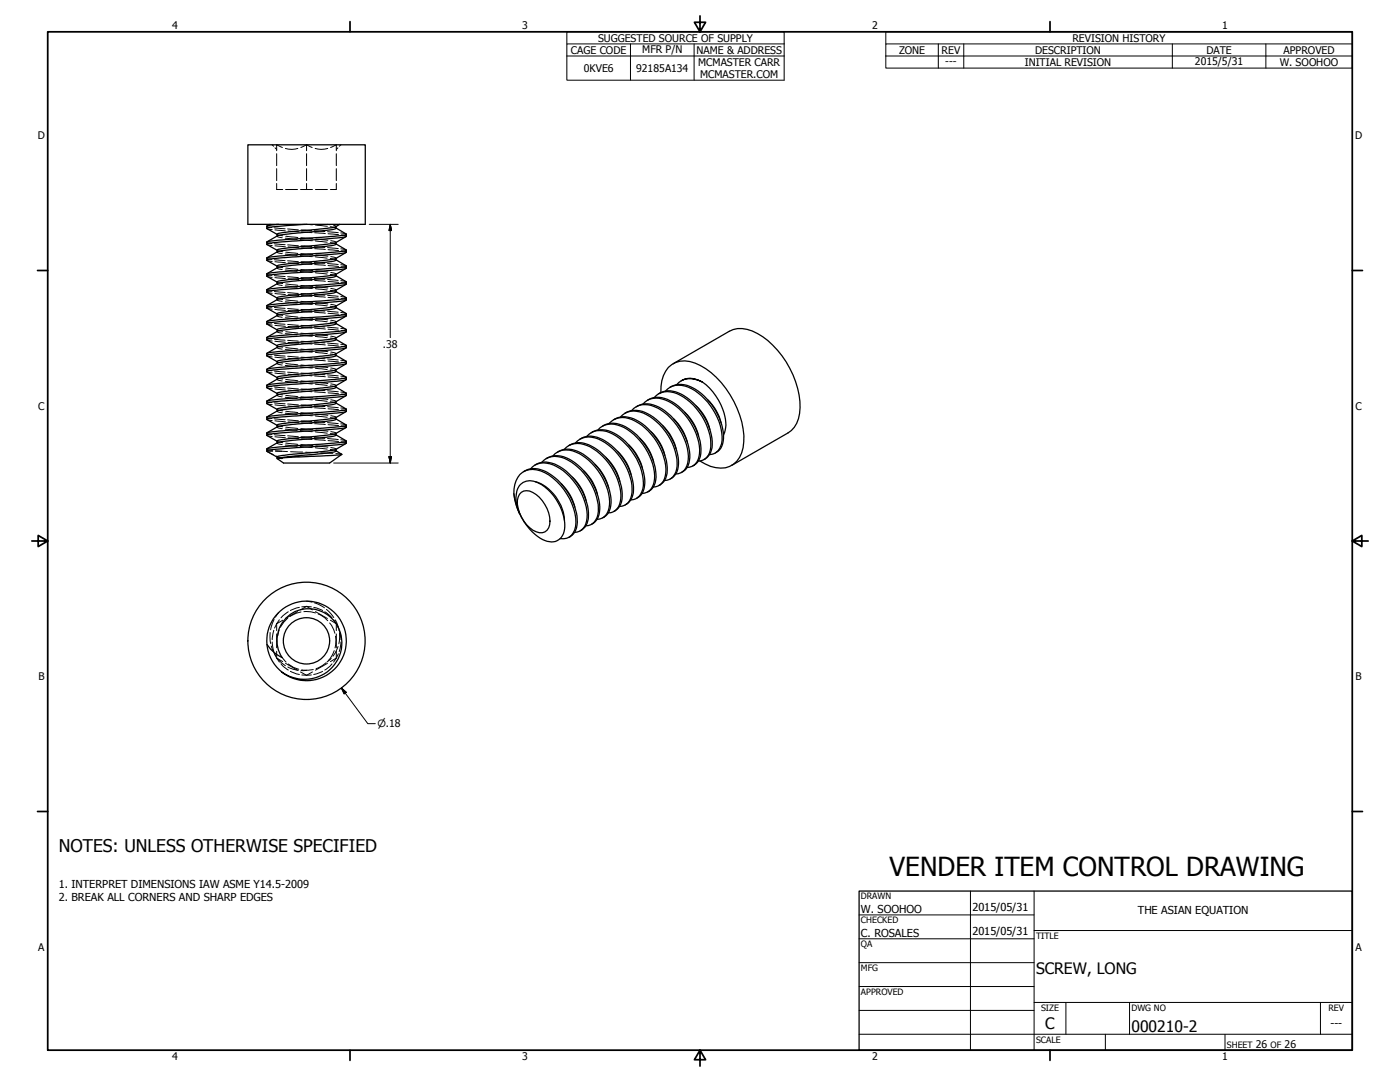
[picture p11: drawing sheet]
<svg xmlns="http://www.w3.org/2000/svg" width="559mm" height="432mm" viewBox="0 0 559 432" stroke-linecap="round" stroke-linejoin="round" font-family="sans-serif">
<!-- layer: Visible (ANSI) -->
<g fill="none" stroke="#000" stroke-width=".51">
<path d="M98.9 57.8h46.9v31.7h-46.9zM107.8 89.5l-1.2 .7M110.6 93.5v.7M111.3 89.5l-4.7 .7-.1 .9M122.4 89.5l-11.9 .9-3.9 .6v.2l4 2.3M134.1 97.3l4.1 2.5a84 84 0 0 1-16.5 1.7l-13.2 1-1.9 .4-.1 .9M134.1 91l4.1 2.5a84 84 0 0 1-16.5 1.6l-13.2 1-1.9 .4-.1 1M134.1 96.7l-.1 .8-1.7 .5-21 2.3-4.7 2.6M134.1 90.4l-.1 .8-1.7 .5-21 2.2-4.7 2.6M135.6 89.5l-1.6 1-1.5 .4-7.8 .8a71.6 71.6 0 0 0-14.1 1.7v.1M138.1 94.4l-4.7 2.6-8.7 1a71.6 71.6 0 0 0-14.1 1.8v.7M138.2 99.8v.8a140 140 0 0 1-21.4 2l-7.6 .6-2.6 .5v.2l4 2.3"/>
<path d="M138.2 93.5v.8a140 140 0 0 1-21.4 1.9l-7.6 .6-2.6 .5v.3l4 2.3M110.6 112.5v.7M134.1 116.4l4.1 2.5a84 84 0 0 1-16.5 1.6l-13.2 1-1.9 .4-.1 1M134.1 110l4.1 2.5a84 84 0 0 1-16.5 1.7l-13.2 1-1.9 .4-.1 .9M134.1 103.7l4.1 2.5a84 84 0 0 1-16.5 1.6l-13.2 1-1.9 .4-.1 1M134.1 115.8l-.1 .8-1.7 .5-21 2.2-4.7 2.6M134.1 109.4l-.1 .8-1.7 .5-21 2.3-4.7 2.6M134.1 103.1l-.1 .8-1.7 .5-21 2.2-4.7 2.6M138.1 119.8l-4.7 2.6-8.7 1a71.6 71.6 0 0 0-14.1 1.8v.7M138.1 113.5l-4.7 2.6-8.7 1a71.6 71.6 0 0 0-14.1 1.7v.8M138.1 107.1l-4.7 2.6-8.7 1a71.6 71.6 0 0 0-14.1 1.8M138.1 100.8l-4.7 2.6-8.7 1a71.6 71.6 0 0 0-14.1 1.7v.8"/>
<path d="M138.2 118.9v.8a140 140 0 0 1-21.4 1.9l-7.6 .6-2.6 .5v.3l4 2.3M138.2 112.5v.8a140 140 0 0 1-21.4 2l-7.6 .6-2.6 .5v.2l4 2.3M138.2 106.2v.8a140 140 0 0 1-21.4 1.9l-7.6 .6-2.6 .5v.3l4 2.3M110.6 131.6v.7M134.1 135.4l4.1 2.5a84 84 0 0 1-16.5 1.7l-13.2 1-1.9 .4-.1 .9M134.1 129.1l4.1 2.5a84 84 0 0 1-16.5 1.6l-13.2 1-1.9 .4-.1 1M134.1 122.7l4.1 2.5a84 84 0 0 1-16.5 1.7l-13.2 1-1.9 .4-.1 .9M134.1 134.8l-.1 .8-1.7 .5-21 2.3-4.7 2.6M134.1 128.5l-.1 .8-1.7 .5-21 2.2-4.7 2.6M134.1 122.1l-.1 .8-1.7 .5-21 2.3-4.7 2.6M138.1 138.9l-4.7 2.6-8.7 1a71.6 71.6 0 0 0-14.1 1.7v.1M138.1 132.5l-4.7 2.6-8.7 1a71.6 71.6 0 0 0-14.1 1.8v.7"/>
<path d="M138.1 126.2l-4.7 2.6-8.7 1a71.6 71.6 0 0 0-14.1 1.7v.1M138.2 137.9v.8a140 140 0 0 1-21.4 2l-7.6 .6-2.6 .5v.2l4 2.3M138.2 131.6v.8a140 140 0 0 1-21.4 1.9l-7.6 .6-2.6 .5v.3l4 2.3M138.2 125.2v.8a140 140 0 0 1-21.4 2l-7.6 .6-2.6 .5v.2l4 2.3M110.6 144.3v.7M134.1 154.5l4.1 2.5a84 84 0 0 1-16.5 1.6l-13.2 1-1.9 .4-.1 1M134.1 148.1l4.1 2.5a84 84 0 0 1-16.5 1.7l-13.2 1-1.9 .4-.1 .9M134.1 141.8l4.1 2.5a84 84 0 0 1-16.5 1.6l-13.2 1-1.9 .4-.1 1M134.1 153.9l-.1 .8-1.7 .5-21 2.2-4.7 2.6M134.1 147.5l-.1 .8-1.7 .5-21 2.3-4.7 2.6M134.1 141.2l-.1 .8-1.7 .5-21 2.2-4.7 2.6M138.1 157.9l-4.7 2.6-8.7 1a71.6 71.6 0 0 0-14.1 1.8"/>
<path d="M138.1 151.6l-4.7 2.6-8.7 1a71.6 71.6 0 0 0-14.1 1.7v.8M138.1 145.2l-4.7 2.6-8.7 1a71.6 71.6 0 0 0-14.1 1.8v.7M138.2 157v.8a140 140 0 0 1-21.4 1.9l-7.6 .6-2.6 .5v.3l4 2.3M138.2 150.6v.8a140 140 0 0 1-21.4 2l-7.6 .6-2.6 .5v.2l4 2.3M138.2 144.3v.8a140 140 0 0 1-21.4 1.9l-7.6 .6-2.6 .5v.3l4 2.3M258.4 159.8a9.1 9.1 0 0 1 10.3 .8 23.9 23.9 0 0 1 11 20.5l-.5 2-.9 1.5-1.8 1.4M261.1 158.7a7.8 7.8 0 0 1 10.4-1 24 24 0 0 1 12.2 20.6 5.5 5.5 0 0 1-5 5.7M262.9 157.2a9 9 0 0 1 10.2 .8 24.2 24.2 0 0 1 11.1 20.6l-.9 2.7-1.1 1.3-1.2 .8M263.8 156.7a12.6 12.6 0 0 1 4.4-11.2 10.6 10.6 0 0 1 11.3 .4 35.9 35.9 0 0 1 17.4 30.4 10.2 10.2 0 0 1-7.3 10.4 14.2 14.2 0 0 1-10.3-2.7M265.6 156.1a7.8 7.8 0 0 1 10.4-1 24.6 24.6 0 0 1 12.2 20.6 5.5 5.5 0 0 1-5 5.7M267.4 154.6a9.4 9.4 0 0 1 10.2 .8 24.6 24.6 0 0 1 11.2 19.4 6.1 6.1 0 0 1-3.3 6M268.7 145.2l22.4-13a11.4 11.4 0 0 1 11.2 .9 35.8 35.8 0 0 1 17 29.6 11.2 11.2 0 0 1-4.8 10.1l-22.5 12.9"/>
<path d="M271.8 152l.6-.3a7.6 7.6 0 0 1 8 .8 7.9 7.9 0 0 0-10.3 1M280.4 152.5a22 22 0 0 1 9.2 18.3l-.8 2.7M282.4 159.4a19.3 19.3 0 0 1 5.4 9.4M110.6 163.3v.7M134.1 173.5l4.1 2.5a84 84 0 0 1-16.5 1.7l-13.2 1-1.9 .4-.1 .9M134.1 167.2l4.1 2.5a84 84 0 0 1-16.5 1.6l-13.2 1-1.9 .4-.1 1M134.1 160.8l4.1 2.5a84 84 0 0 1-16.5 1.7l-13.2 1-1.9 .4-.1 .9M134.1 179.3v.7a79.9 79.9 0 0 1-15 1.9l-8.3 1.1 5.2-.5 17.1-.8 3.3-.4M134.1 172.9l-.1 .8-1.7 .5-21 2.3-4.7 2.6M134.1 166.6l-.1 .8-1.7 .5-21 2.2-4.7 2.6M134.1 160.2l-.1 .8-1.7 .5-21 2.3-4.7 2.6M134.1 179.9l2.3 1.4"/>
<path d="M138.1 177l-4.7 2.6-8.7 1a71.6 71.6 0 0 0-14.1 1.7v.1M138.1 170.6l-4.7 2.6-8.7 1a71.6 71.6 0 0 0-14.1 1.8v.7M138.1 164.3l-4.7 2.6-8.7 1a71.6 71.6 0 0 0-14.1 1.7v.8M138.2 176v.8a137.1 137.1 0 0 1-21.2 2l-8.5 .7-2 .5 4.1 2.4M138.2 169.7v.8a140 140 0 0 1-21.4 1.9l-7.6 .6-2.6 .5v.3l4 2.3M138.2 163.3v.8a140 140 0 0 1-21.4 2l-7.6 .6-2.6 .5v.2l4 2.3M225.2 179.3a7.6 7.6 0 0 1 9.1-1.5 23.9 23.9 0 0 1 13.5 21.1 5.4 5.4 0 0 1-5 5.8M226.9 177.9a9.1 9.1 0 0 1 10.3 .8 23.9 23.9 0 0 1 11.1 20.5l-.5 2-.9 1.5-1.9 1.4M229.7 176.8a7.8 7.8 0 0 1 10.4-1 24.2 24.2 0 0 1 12.2 20.6 5.4 5.4 0 0 1-5 5.7M231.5 175.3a9 9 0 0 1 10.2 .8 23.8 23.8 0 0 1 11.1 20.6l-1 2.7-1 1.3-1.2 .8M234.2 174.2a7.8 7.8 0 0 1 10.4-1 23.4 23.4 0 0 1 12 21.9 5.2 5.2 0 0 1-4.8 4.4M236 172.7a9.2 9.2 0 0 1 10.2 .8 24.8 24.8 0 0 1 11.2 19.4 6.1 6.1 0 0 1-3.3 6"/>
<path d="M238.7 171.6a7.6 7.6 0 0 1 9.1-1.5 23.9 23.9 0 0 1 13.4 21.1 5.4 5.4 0 0 1-4.9 5.7M240.4 170.1a9.1 9.1 0 0 1 10.3 .8 23.9 23.9 0 0 1 11 20.6l-.8 2.7-1.1 1.3-1.3 .8M243.1 169a8 8 0 0 1 10.5-.9 24 24 0 0 1 12.1 20.5 5.5 5.5 0 0 1-5 5.8M244.9 167.5a9.1 9.1 0 0 1 10.3 .8 23.9 23.9 0 0 1 11.1 20.6l-.6 1.9-.8 1.5-1.9 1.4M247.6 166.4a7.8 7.8 0 0 1 10.5-.9 24.2 24.2 0 0 1 12.2 20.6 5.5 5.5 0 0 1-5.1 5.7M249.4 164.9a9.4 9.4 0 0 1 10.3 .8 24.6 24.6 0 0 1 11.1 19.5 6.3 6.3 0 0 1-3.3 5.9M251 177.5a20.1 20.1 0 0 1 5.4 9.4M252.2 163.8a7.4 7.4 0 0 1 9-1.5 23.9 23.9 0 0 1 13.5 21.2 5.4 5.4 0 0 1-5 5.7M253.9 162.4a9.2 9.2 0 0 1 10.3 .7 24.8 24.8 0 0 1 11.1 19.5 6.2 6.2 0 0 1-3.3 6M255.4 174.9a18.8 18.8 0 0 1 5.5 9.4M256.7 161.2a7.6 7.6 0 0 1 9-1.5 23.9 23.9 0 0 1 13.5 21.1 5.4 5.4 0 0 1-4.9 5.8M259.9 172.3a18.6 18.6 0 0 1 5.5 9.4"/>
<path d="M264.4 169.7a19.9 19.9 0 0 1 5.5 9.4M268.9 167.2a20.1 20.1 0 0 1 5.5 9.3M273.4 164.6a18.6 18.6 0 0 1 5.4 9.4M277.9 162a18.6 18.6 0 0 1 5.4 9.4M110.6 183h.2M110.6 182.4v.6M136.4 181.4l-4.8 3.4h-18.4l-2.6-1.8M205.1 197l1.1 4.8 1.2 3.2a11 11 0 0 1 .3-11.6 6.5 6.5 0 0 1 8.4 0 19.9 19.9 0 0 1 9.1 18.6 5.3 5.3 0 0 1-7.7 3.7 23.1 23.1 0 0 1-12.3-20.6 7.5 7.5 0 0 1 7.5-7.8 17.5 17.5 0 0 1 12.5 8.2 21.5 21.5 0 0 1 4.5 14.6 5.2 5.2 0 0 1-6.1 4.8M208.1 196.5a4.8 4.8 0 0 1 5.9 .9 13.7 13.7 0 0 1 5.4 12 3.6 3.6 0 0 1-5.4 2.8 13.9 13.9 0 0 1-7.5-12.5l.8-2.4zM209 188.2a9.1 9.1 0 0 1 10.3 .8 24.6 24.6 0 0 1 11.1 19.4 6.2 6.2 0 0 1-3.3 6M211.8 187.1a7.7 7.7 0 0 1 10.3-.9 24 24 0 0 1 12.2 20.5 5.5 5.5 0 0 1-5 5.8M213.5 185.6a9.1 9.1 0 0 1 10.3 .8 23.9 23.9 0 0 1 11 20.6l-.5 1.9-.9 1.5-1.8 1.4"/>
<path d="M213.7 192.2a17.5 17.5 0 0 1 11.6 15.4M216.2 184.5a7.8 7.8 0 0 1 10.4-.9 24.2 24.2 0 0 1 12.2 20.6 5.5 5.5 0 0 1-5 5.7M218 183a9.8 9.8 0 0 1 11.4 1.6 24.7 24.7 0 0 1 10 18.7 6.1 6.1 0 0 1-3.3 5.9M220.7 181.9a7.4 7.4 0 0 1 9.1-1.5 23.9 23.9 0 0 1 13.5 21.1 5.4 5.4 0 0 1-5 5.8M222.5 180.5a9.2 9.2 0 0 1 10.2 .7 24.8 24.8 0 0 1 11.2 19.5 6.2 6.2 0 0 1-3.4 6M224 193a19.3 19.3 0 0 1 5.4 9.4M228.5 190.4a18.6 18.6 0 0 1 5.4 9.4M233 187.9a18.1 18.1 0 0 1 5.4 9.3M237.5 185.3a20.1 20.1 0 0 1 5.5 9.3M241.9 182.7a18.6 18.6 0 0 1 5.5 9.4M246.4 180.1a18.6 18.6 0 0 1 5.5 9.4M106.6 257.2a15.8 15.8 0 0 0 5.7 10.8"/>
<path d="M110.9 244.8a15.9 15.9 0 0 1 22.1-.8 15.9 15.9 0 0 1 1.4 22.1 15.9 15.9 0 0 1-22.1 2 14.8 14.8 0 0 0 18.8-.4 14.8 14.8 0 0 0 3.3-18.5 12.7 12.7 0 0 0-17.7-4.6 12.7 12.7 0 0 0-4.1 17.8l-1-.5a14.1 14.1 0 0 1-5-4.7 15.5 15.5 0 0 1 4.3-12.4z"/>
<circle cx="122.3" cy="255.7" r="9.2"/>
<circle cx="122.3" cy="255.7" r="23.4"/>
</g>
<!-- layer: Hidden (ANSI) -->
<g fill="none" stroke="#000" stroke-width=".4">
<path d="M108.6 57.8l.6 .6M109.8 59l.6 .6M112.7 58.9l-2.3-1.1v2.3M113.9 59.2a8.2 8.2 0 0 0 5 0M122.4 57.8l2.2 1.1M122.4 57.8l-2.3 1.1M122.4 57.8v2.3M125.8 59.2a8.4 8.4 0 0 0 5 0M132 58.9l2.2-1.1v2.3M134.9 59l-.7 .6M136.1 57.8l-.7 .6M110.4 61.3v4.8"/>
<path d="M110.4 67.3v4.8M110.4 73.2v2.4h2.4M114 75.6h4.7M120 75.6h4.7M122.4 61.3v4.8M122.4 67.3v4.8M122.4 73.2v2.4M125.9 75.6h4.8M134.2 61.3v4.8M134.2 67.3v4.8M134.2 73.2v2.4h-2.3M106.5 96.6l2 .6"/>
<path d="M106.5 90.3l2 .5M106.6 97.6l2 .4M106.6 91.2l2 .4M109.5 97.3l4.3 .4M109.5 90.9l4.3 .4M109.7 98.1l4.2 .4M109.7 91.8l4.2 .3M110.6 99.8l2.2 .7M110.6 94.2v.1M110.6 99.9l.1 .1M110.7 94.1l-.1 .3 .4 .2 1.6 .3M110.7 93.7l-.1-.2 2.2 .6"/>
<path d="M113.9 95.1l4.7 .5M114 94.3l4.9 .5M114.8 97.7l4.3 .3M114.8 91.4l4.3 .3M115 98.6l4.3 .3M115 92.2l4.3 .3M119.8 95.6l4.9 .5M120.1 94.9l4.7 .3M120.1 98.1l4.3 .3M120.1 91.8l4.3 .2M120.3 98.9l4.2 .3M120.3 92.6l4.2 .2"/>
<path d="M122.4 89.5l2.3 .2M125.5 98.4l4.2 .3M125.5 92.1l4.2 .3M125.6 99.3l4.3 .3M125.6 92.9l4.3 .3M125.9 96.1l4.7 .5M125.9 89.8l4.8 .5M126 95.4l4.9 .5M130.6 89.5l1.3 .2M130.7 98.8l4.3 .4M130.7 92.5l4.3 .3M130.9 99.6l4.2 .4"/>
<path d="M130.9 93.3l4.2 .4M131.8 96.8l2.3 .7M131.8 90.5l2.3 .6M132 96.1l1.9 .4 .1 .3M133.2 89.9l.8 .3v.3M134 90.9l.1 .1M134 97.3h.1M134.1 96.6v.1M134.1 90.3v.1M136 99.3l2.1 .4M136 93l2.1 .3M136.2 93.8l2 .5"/>
<path d="M106.5 115.7l2 .5M106.5 109.3l2 .6M106.5 103l2 .5M106.6 116.6l2 .4M106.6 110.3l2 .4M106.6 103.9l2 .4M109.5 116.3l4.3 .4M109.5 110l4.3 .4M109.5 103.6l4.3 .4M109.7 117.2l4.2 .3M109.7 110.8l4.2 .4M109.7 104.5l4.2 .3"/>
<path d="M110.6 118.9l2.2 .6M110.6 106.2l2.2 .6M110.6 119.6v.1M110.6 113.2v.1M110.6 106.9v.1M110.6 100.5v.1M110.6 106.2v.1M110.6 118.9l.1 .2M110.7 106.3v.1M110.7 119.5l-.1 .3 .4 .2 1.6 .3M110.7 113.2l-.1 .2 .4 .2 1.6 .3M110.7 106.8l-.1 .3 .4 .2 1.6 .3"/>
<path d="M110.7 100.5l-.1 .2 .4 .2 1.6 .3M110.7 112.7l-.1-.2 2.2 .7M113.9 114.1l4.7 .5M113.9 107.8l4.7 .5M113.9 101.4l4.7 .5M114 119.7l4.9 .5M114 113.3l4.9 .6M114 107l4.9 .5M114 100.6l4.9 .6M114.8 116.8l4.3 .3M114.8 110.4l4.3 .3M114.8 104.1l4.3 .3"/>
<path d="M115 117.6l4.3 .3M115 111.3l4.3 .3M115 104.9l4.3 .3M119.8 114.7l4.9 .4M119.8 108.3l4.9 .5M119.8 102l4.9 .4M120.1 113.9l4.7 .4M120.1 107.6l4.7 .3M120.1 101.2l4.7 .4M120.1 117.2l4.3 .2M120.1 110.8l4.3 .3M120.1 104.5l4.3 .2"/>
<path d="M120.3 118l4.2 .2M120.3 111.6l4.2 .3M120.3 105.3l4.2 .2M125.5 117.5l4.2 .3M125.5 111.1l4.2 .3M125.5 104.8l4.2 .3M125.6 118.3l4.3 .3M125.6 112l4.3 .3M125.6 105.6l4.3 .3M125.9 115.2l4.7 .5M125.9 108.8l4.7 .5M125.9 102.5l4.7 .5"/>
<path d="M126 114.4l4.9 .5M126 108.1l4.9 .5M126 101.7l4.9 .5M130.7 117.9l4.3 .3M130.7 111.5l4.3 .4M130.7 105.2l4.3 .3M130.9 118.7l4.2 .4M130.9 112.3l4.2 .4M130.9 106l4.2 .4M131.8 115.9l2.3 .6M131.8 109.5l2.3 .7M131.8 103.2l2.3 .6"/>
<path d="M132 115.1l1.9 .4 .1 .4M132 108.8l1.9 .4 .1 .3M132 102.4l1.9 .4 .1 .4M134 103.6v.1M134 110h.1M134 116.3v.1M134 116.4h.1M134 103.7h.1M134.1 115.7v.1M134.1 109.3v.1M134.1 103v.1M136 118.4l2.1 .3"/>
<path d="M136 112l2.1 .4M136 105.7l2.1 .3M136.2 119.2l2 .5M136.2 112.8l2 .5M136.2 106.5l2 .5M136.2 100.1l2 .5M106.5 134.7l2 .6M106.5 128.4l2 .5M106.5 122l2 .6M106.6 135.7l2 .4M106.6 129.3l2 .4M106.6 123l2 .4"/>
<path d="M109.5 135.4l4.3 .4M109.5 129l4.3 .4M109.5 122.7l4.3 .4M109.7 136.2l4.2 .4M109.7 129.9l4.2 .3M109.7 123.5l4.2 .4M110.6 137.9l2.2 .7M110.6 125.2l2.2 .7M110.6 138.6v.1M110.6 132.3v.1M110.6 125.9v.1M110.6 125.3h.1"/>
<path d="M110.6 138h.1M110.7 138v.1M110.7 125.3v.1M110.7 138.6l-.1 .2 .4 .2 1.6 .3M110.7 132.2l-.1 .3 .4 .2 1.6 .3M110.7 125.9l-.1 .2 .4 .2 1.6 .3M110.7 131.8l-.1-.2 2.2 .6M113.9 139.5l4.7 .5M113.9 133.2l4.7 .5M113.9 126.8l4.7 .5M113.9 120.5l4.7 .5M114 138.7l4.9 .6"/>
<path d="M114 132.4l4.9 .5M114 126l4.9 .6M114.8 135.8l4.3 .3M114.8 129.5l4.3 .3M114.8 123.1l4.3 .3M115 136.7l4.3 .3M115 130.3l4.3 .3M115 124l4.3 .3M119.8 133.7l4.9 .5M119.8 127.4l4.9 .4M119.8 121l4.9 .5M120.1 139.3l4.7 .4"/>
<path d="M120.1 133l4.7 .3M120.1 126.6l4.7 .4M120.1 120.3l4.7 .3M120.1 136.2l4.3 .3M120.1 129.9l4.3 .2M120.1 123.5l4.3 .3M120.3 137l4.2 .3M120.3 130.7l4.2 .2M120.3 124.3l4.2 .3M125.5 136.5l4.2 .3M125.5 130.2l4.2 .3M125.5 123.8l4.2 .3"/>
<path d="M125.6 137.4l4.3 .3M125.6 131l4.3 .3M125.6 124.7l4.3 .3M125.9 134.2l4.7 .5M125.9 127.9l4.7 .5M125.9 121.5l4.7 .5M126 139.8l4.9 .5M126 133.5l4.9 .5M126 127.1l4.9 .5M126 120.8l4.9 .5M130.7 136.9l4.3 .4M130.7 130.6l4.3 .3"/>
<path d="M130.7 124.2l4.3 .4M130.9 137.7l4.2 .4M130.9 131.4l4.2 .4M130.9 125l4.2 .4M131.8 134.9l2.3 .7M131.8 128.6l2.3 .6M131.8 122.2l2.3 .7M132 134.2l1.9 .4 .1 .3M132 127.8l1.9 .4 .1 .4M132 121.5l1.9 .4 .1 .3M134 122.7h.1M134 129l.1 .1"/>
<path d="M134 135.4h.1M134.1 134.7v.1M134.1 128.4v.1M134.1 122v.1M136 137.4l2.1 .4M136 131.1l2.1 .3M136 124.7l2.1 .4M136.2 138.2l2 .5M136.2 131.9l2 .5M136.2 125.5l2 .5M106.5 153.8l2 .5M106.5 147.4l2 .6"/>
<path d="M106.5 141.1l2 .5M106.6 154.7l2 .4M106.6 148.4l2 .4M106.6 142l2 .4M109.5 154.4l4.3 .4M109.5 148.1l4.3 .4M109.5 141.7l4.3 .4M109.7 155.3l4.2 .3M109.7 148.9l4.2 .4M109.7 142.6l4.2 .3M110.6 157l2.2 .6M110.6 150.6l2.2 .7"/>
<path d="M110.6 157.7v.1M110.6 151.3v.1M110.6 145v.1M110.6 150.7l.1 .1M110.6 157v.1M110.7 157.1v.1M110.7 157.6l-.1 .3 .4 .2 1.6 .3M110.7 151.3l-.1 .2 .4 .2 1.6 .3M110.7 144.9l-.1 .3 .4 .2 1.6 .3M110.7 144.5l-.1-.2 2.2 .6M113.9 158.6l4.7 .5M113.9 152.2l4.7 .5"/>
<path d="M113.9 145.9l4.7 .5M114 157.8l4.9 .5M114 151.4l4.9 .6M114 145.1l4.9 .5M114.8 154.9l4.3 .3M114.8 148.5l4.3 .3M114.8 142.2l4.3 .3M115 155.7l4.3 .3M115 149.4l4.3 .3M115 143l4.3 .3M119.8 159.1l4.9 .5M119.8 152.8l4.9 .4"/>
<path d="M119.8 146.4l4.9 .5M119.8 140.1l4.9 .4M120.1 158.4l4.7 .4M120.1 152l4.7 .4M120.1 145.7l4.7 .3M120.1 155.3l4.3 .2M120.1 148.9l4.3 .3M120.1 142.6l4.3 .2M120.3 156.1l4.2 .2M120.3 149.7l4.2 .3M120.3 143.4l4.2 .2M125.5 155.6l4.2 .3"/>
<path d="M125.5 149.2l4.2 .3M125.5 142.9l4.2 .3M125.6 156.4l4.3 .3M125.6 150.1l4.3 .3M125.6 143.7l4.3 .3M125.9 159.6l4.7 .5M125.9 153.3l4.7 .5M125.9 146.9l4.7 .5M125.9 140.6l4.7 .5M126 158.9l4.9 .5M126 152.5l4.9 .5M126 146.2l4.9 .5"/>
<path d="M130.7 156l4.3 .3M130.7 149.6l4.3 .4M130.7 143.3l4.3 .3M130.9 156.8l4.2 .4M130.9 150.4l4.2 .4M130.9 144.1l4.2 .4M131.8 154l2.3 .6M131.8 147.6l2.3 .7M131.8 141.3l2.3 .6M132 159.6l1.9 .4 .1 .3M132 153.2l1.9 .4 .1 .4M132 146.9l1.9 .4 .1 .3"/>
<path d="M132 140.5l1.9 .4 .1 .4M134 141.7l.1 .1M134 148.1h.1M134 154.4v.1M134 154.5h.1M134.1 153.8v.1M134.1 147.4v.1M134.1 141.1v.1M136 156.5l2.1 .3M136 150.1l2.1 .4M136 143.8l2.1 .3M136.2 157.3l2 .5"/>
<path d="M136.2 150.9l2 .5M136.2 144.6l2 .5M106.5 179.2l2.3 .6M106.5 172.8l2 .6M106.5 166.5l2 .5M106.5 160.1l2 .6M106.6 173.8l2 .4M106.6 167.4l2 .4M106.6 161.1l2 .4M109.5 173.5l4.3 .4M109.5 167.1l4.3 .4M109.5 160.8l4.3 .4"/>
<path d="M109.7 174.3l4.2 .4M109.7 168l4.2 .3M109.7 161.6l4.2 .4M109.9 179.9l2.4 .2M110.6 176l2.2 .7M110.6 169.7l2.2 .6M110.6 176.7v.1M110.6 170.4v.1M110.6 164v.1M110.6 169.7l.1 .2M110.6 176.1h.1M110.7 176.1v.1"/>
<path d="M110.7 176.7l-.1 .2 .4 .2 1.6 .3M110.7 170.3l-.1 .3 .4 .2 1.6 .3M110.7 164l-.1 .2 .4 .2 1.6 .3M110.7 163.5l-.1-.2 2.2 .7M113.9 177.6l4.7 .5M113.9 171.3l4.7 .5M113.9 164.9l4.7 .5M114 176.8l4.9 .6M114 170.5l4.9 .5M114 164.1l4.9 .6M114.8 173.9l4.3 .3M114.8 167.6l4.3 .3"/>
<path d="M114.8 161.2l4.3 .3M115 174.8l4.3 .3M115 168.4l4.3 .3M115 162.1l4.3 .3M119.8 178.2l4.9 .4M119.8 171.8l4.9 .5M119.8 165.5l4.9 .4M120.1 177.4l4.7 .4M120.1 171.1l4.7 .3M120.1 164.7l4.7 .4M120.1 174.3l4.3 .3M120.1 168l4.3 .2"/>
<path d="M120.1 161.6l4.3 .3M120.3 175.1l4.2 .3M120.3 168.8l4.2 .2M120.3 162.4l4.2 .3M125.5 174.6l4.2 .3M125.5 168.3l4.2 .3M125.5 161.9l4.2 .3M125.6 175.5l4.3 .3M125.6 169.1l4.3 .3M125.6 162.8l4.3 .3M125.9 178.7l4.7 .5M125.9 172.3l4.7 .5"/>
<path d="M125.9 166l4.7 .5M126 177.9l4.9 .5M126 171.6l4.9 .5M126 165.2l4.9 .5M130.7 175l4.3 .4M130.7 168.7l4.3 .3M130.7 162.3l4.3 .4M130.9 175.8l4.2 .4M130.9 169.5l4.2 .4M130.9 163.1l4.2 .4M131.8 179.4l2.3 .6M131.8 173l2.3 .7"/>
<path d="M131.8 166.7l2.3 .6M131.8 160.3l2.3 .7M132 178.6l1.9 .4 .1 .4M132 172.3l1.9 .4 .1 .3M132 165.9l1.9 .4 .1 .4M134 160.8h.1M134 167.1l.1 .1M134 173.5h.1M134 179.8l.1 .1M134.1 179.2v.1M134.1 172.8v.1M134.1 166.5v.1"/>
<path d="M134.1 160.1v.1M136 175.5l2.1 .4M136 169.2l2.1 .3M136 162.8l2.1 .4M136.2 176.3l2 .5M136.2 170l2 .5M136.2 163.6l2 .5M106.6 180.1h2.2M106.8 180.3l2.3 1.1M110 180.1h2.3M110.3 182l2.3 1M110.7 182.6l-.1-.2 .6 .3"/>
<path d="M110.8 183h.6M112 182.9l.6 .1M112 183h.6M112.3 180.1l2.4 .1M116 180.3l4.8 .1M122 180.5l4.8 .2M128 180.7l4.8 .2M134 181l2.4 .3M122.4 239.9l2.1 .4M107.8 252.4l.2 4.4M108.3 257.8l1.7 4M108.6 256.2l.7 3.8"/>
<path d="M109.3 251.5l-.7 3.8M109.4 247.2l-1.4 4.1M110.4 259.9v2.7l2.4 1.4M110.4 248.9l-.8 1.7M110.4 248.9v2.8M110.4 253v5.5M111.3 244.4l-1.3 1.9M111.4 251.4l-.6 2.2M111.5 247.3l-1.1 1.6M112.8 247.5l-2.4 1.4M114.9 246.7l-1.6 1.6-1.3 2M115.1 244.2l-3 2.4"/>
<path d="M118.7 244.1l-4.7 2.7M119.5 242.4l-3.6 1.2M120 243.4l2.4-1.4 2.3 1.4M120.1 244.2l-1.9 .5-2.4 1.3M120.5 242.2h3.8M121.3 244.1l2.8 .1 1.8 .4M125.2 242.4l3.6 1.2M125.5 240.6l4 2M125.9 244.1l4.8 2.7M127 245l2.7 1.6 1.1 1.1M129.6 244.2l2.9 2.4M130.3 243.2l2.9 3.2"/>
<path d="M131.6 248.6l.7 1 1.4 3.1M131.9 247.5l2.3 1.4v2.8M133.2 247.3l1.9 3.3M133.4 259.7l-.6 1.5-1.8 2.5M133.8 247.4l.9 2 .6 2.1M133.9 253.9l.2 1.4-.4 3.3M134.2 259.9v2.7l-2.3 1.4M134.2 253v5.5M134.9 258l-2 3.9M135.4 251.5l.7 3.8M135.5 252.6l-.2 4.3M136.1 256.2l-.7 3.8"/>
<path d="M109.6 260.9l1.9 3.3M110.7 262.7l3.2 3M112.1 264.9l3 2.5M112.6 262.4l1.6 1.8M114 264.7l4.7 2.8M114.9 266.2l4.2 1.3M115.1 265l2.1 1.4 2.1 .7M115.9 267.9l3.6 1.3M120 268.2l2.4 1.3 2.3-1.3M120.5 269.4h3.8M122.4 267.5l-2.3 .1M125 267.2l-1.9 .3-2.7-.2"/>
<path d="M128.8 267.9l-3.6 1.3M130.2 264.5l-1.4 1.1-2.6 1.2M130.7 264.7l-4.8 2.8M132.2 262.7l-1.6 1.5M132.5 264.9l-2.9 2.5M135.1 260.9l-1.9 3.3"/>
</g>
<!-- layer: Border (ANSI) -->
<g fill="none" stroke="#000" stroke-width=".7">
<path d="M19 12.7h520.8v406.4h-520.8zM139.7 8.6v4.1M279.4 6.3v6.4l-2.2-3.8h4.4l-2.2 3.8M419.1 8.6v4.1M15 107.9h4M539.8 107.9h4M12.7 215.9h6.3l-3.8-2.2v4.4l3.8-2.2M539.8 215.9l3.8 2.2v-4.4l-3.8 2.2h6.3M15 323.8h4M539.8 323.8h4M139.7 419.1v4.1M279.4 419.1l2.2 3.8h-4.4l2.2-3.8v6.3"/>
<path d="M419.1 419.1v4.1"/>
</g>
<!-- layer: Title (ANSI) -->
<g fill="none" stroke="#000" stroke-width=".4">
<path d="M387.3 355.6v63.5M412.7 355.6v63.5M342.9 365.1h69.8M342.9 374.6h69.8M412.7 371.3h127.1M342.9 384.2h69.8M342.9 393.7h69.8M342.9 412.7h196.9M342.9 403.2h69.8M412.7 400h127.1M425.4 400v12.7M441.2 412.7v6.4"/>
<path d="M450.8 400v12.7M488.9 412.7v6.4M527 400v12.7"/>
</g>
<path d="M342.9 355.6h196.9v63.5h-196.9z" fill="none" stroke="#000" stroke-width=".51"/>
<!-- layer: Symbol (ANSI) -->
<g fill="none" stroke="#000" stroke-width=".4">
<path d="M226.3 17.5v-4.8h86.7v4.8M251.7 17.5v14.5M277.1 17.5v14.5M313 17.5h-86.7v4.9M313 17.5v14.5h-86.7v-9.6M353.6 17.5v-4.8h186.2v4.8M374.5 17.5v9.7M384.7 17.5v9.7M467.9 17.5v9.7M505.3 17.5v9.7M539.8 17.5h-186.2v4.9M539.8 17.5v9.7h-186.2v-4.8"/>
<path d="M226.3 22.4h86.7M353.6 22.4h186.2"/>
</g>
<!-- layer: Dimension (ANSI) -->
<path d="M147.4 89.5h11.5M155.8 89.5l.5 2.5h-1zM155.8 89.5v45.2M155.8 139.5v45.3M133.2 184.8h25.7M155.3 182.2h1l-.5 2.6zM136.3 274.6l1.9 1.7-.8 .6zM136.3 274.6l10.5 14.2h3" fill="none" stroke="#000" stroke-width=".4"/>
<path d="M155.8 89.5l.5 2.5zM155.8 89.5l.5 2.5h-1zM155.3 182.2l.5 2.6zM155.3 182.2h1l-.5 2.6zM136.3 274.6l1.9 1.7zM136.3 274.6l1.9 1.7-.8 .6z" fill="#000" stroke="#000" stroke-width=".4"/>
<text font-size="10.5" x="355" y="349.4">VENDER ITEM CONTROL DRAWING</text>
<text font-size="7" x="23.5" y="340">NOTES: UNLESS OTHERWISE SPECIFIED</text>
<g font-size="6.3">
<text x="413.5" y="388.6">SCREW, LONG</text>
<text x="417.2" y="410.6">C</text>
<text x="451.6" y="411.9">000210-2</text>
</g>
<g font-size="4.4">
<text x="23.5" y="354.4">1. INTERPRET DIMENSIONS IAW ASME Y14.5-2009</text>
<text x="23.5" y="359.6">2. BREAK ALL CORNERS AND SHARP EDGES</text>
<text x="343.7" y="364.3">W. SOOHOO</text>
<text x="388.1" y="363.7">2015/05/31</text>
<text x="454.2" y="364.7">THE ASIAN EQUATION</text>
<text x="343.7" y="373.8">C. ROSALES</text>
<text x="388.1" y="373.2">2015/05/31</text>
<text x="531.1" y="409.7">---</text>
</g>
<g font-size="4.2">
<text x="68.7" y="11.7">4</text>
<text x="208.4" y="11.7">3</text>
<text x="348.1" y="11.7">2</text>
<text x="487.8" y="11.7">1</text>
<text x="238.7" y="16.6">SUGGESTED SOURCE OF SUPPLY</text>
<text x="428.1" y="16.6">REVISION HISTORY</text>
<text x="227.9" y="21.5">CAGE CODE</text>
<text x="256.3" y="21.2">MFR P/N</text>
<text x="277.9" y="21.5">NAME &amp; ADDRESS</text>
<text x="358.8" y="21.5">ZONE</text>
<text x="375.9" y="21.5">REV</text>
<text x="413.1" y="21.5">DESCRIPTION</text>
<text x="481.5" y="21.5">DATE</text>
<text x="512.3" y="21.5">APPROVED</text>
<text x="233" y="28.7">0KVE6</text>
<text x="253.9" y="28.7">92185A134</text>
<text x="278.6" y="26.3">MCMASTER CARR</text>
<text x="377.3" y="26.1">---</text>
<text x="409" y="26.3">INITIAL REVISION</text>
<text x="476.9" y="26">2015/5/31</text>
<text x="510.8" y="26.3">W. SOOHOO</text>
<text x="279.5" y="31.1">MCMASTER.COM</text>
<text x="15.1" y="55.5">D</text>
<text x="540.9" y="55.5">D</text>
<text x="152.8" y="138.7">.38</text>
<text x="15.2" y="163.4">C</text>
<text x="541" y="163.4">C</text>
<text x="15.3" y="271.4">B</text>
<text x="541.1" y="271.4">B</text>
<text x="15.2" y="379.3">A</text>
<text x="541" y="379.3">A</text>
<text x="501.3" y="418.3">26</text>
<text x="512.8" y="418.3">26</text>
<text x="68.7" y="423.2">4</text>
<text x="208.4" y="423.2">3</text>
<text x="348.1" y="423.2">2</text>
<text x="487.8" y="423.2">1</text>
</g>
<text font-size="4" x="150.6" y="290.3">⌀.18</text>
<g font-size="3.5">
<text x="343.7" y="358.9">DRAWN</text>
<text x="343.7" y="368.5">CHECKED</text>
<text x="413.5" y="374.6">TITLE</text>
<text x="343.7" y="378">QA</text>
<text x="343.7" y="387.5">MFG</text>
<text x="343.7" y="397.1">APPROVED</text>
<text x="415.5" y="403.4">SIZE</text>
<text x="451.6" y="403.4">DWG NO</text>
<text x="530.3" y="403.4">REV</text>
<text x="413.5" y="416.1">SCALE</text>
<text x="489.7" y="418.3">SHEET</text>
<text x="507.2" y="418.3">OF</text>
</g>
</svg>
